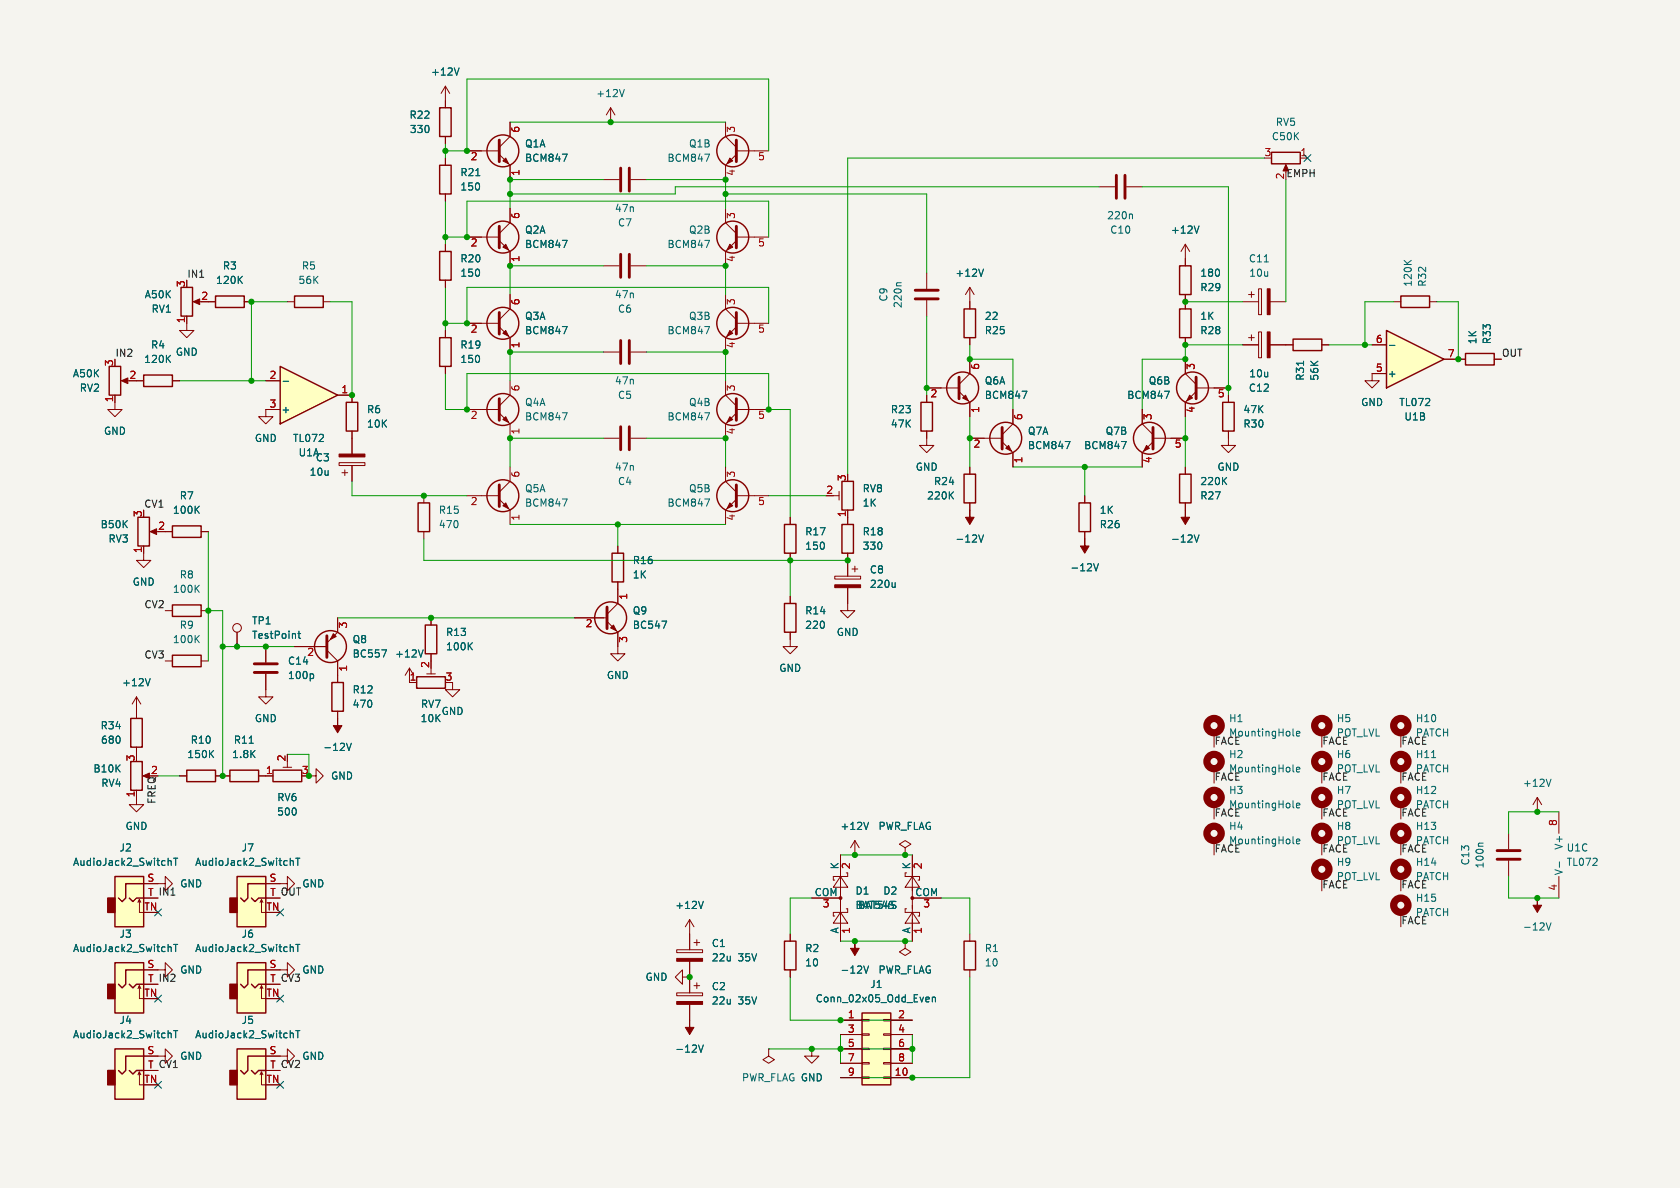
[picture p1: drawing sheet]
<svg xmlns="http://www.w3.org/2000/svg" width="297mm" height="210mm" viewBox="0 0 297 210" stroke-linecap="round" stroke-linejoin="round" font-family="sans-serif">
<path d="M0 0h297v210h-297z" fill="#f5f4ef" stroke="#f5f4ef" stroke-width=".18"/>
<path d="M224.8 26.9h5.1v2.1h-5.1zM30.5 93h5.1v2h-5.1zM30.5 115.8h5.1v2.1h-5.1z" fill="none" stroke="#840000" stroke-width=".25"/>
<path d="M227.3 29.5v1M229.9 27.9h1.2M29.2 94h1.3M35.6 94h1.2M29.2 116.8h1.3M35.6 116.8h1.2" fill="none" stroke="#840000" stroke-width=".18"/>
<path d="M34.7 90l.5 .7M35.2 89.5l-.7 .7M34.7 112.9l.5 .7M35.2 112.3l-.7 .8" fill="none" stroke="#006464" stroke-width=".18"/>
<path d="M227.3 29.1l.5 1.1h-1z" fill="#840000" stroke="#840000" stroke-width=".18"/>
<path d="M49.5 64.8l10.2 5.1-10.2 5z" fill="#ffffc2"/>
<g fill="none" stroke="#840000" stroke-width=".25">
<path d="M77.7 19.1h2.1v5h-2.1zM77.7 29.2h2.1v5.1h-2.1zM32 50.8h2v5.1h-2zM38.1 52.3h5.1v2.1h-5.1zM52.1 52.3h5v2.1h-5zM77.7 44.5h2.1v5h-2.1zM77.7 59.7h2.1v5.1h-2.1zM208.5 54.6h2.1v5.1h-2.1zM208.5 47h2.1v5.1h-2.1zM228.6 59.9h5.1v2.1h-5.1zM247.6 52.3h5.1v2.1h-5.1zM19.3 64.8h2v5.1h-2z"/>
<path d="M25.4 66.3h5.1v2h-5.1zM49.5 64.8l10.2 5.1-10.2 5zM61.2 71.1h2v5.1h-2zM216.2 71.1h2v5.1h-2zM259.1 62.5h5.1v2h-5.1zM24.4 91.4h2v5.1h-2zM108.2 97.8h2v5.1h-2zM30.5 106.9h5.1v2.1h-5.1zM73.7 119.6h5v2.1h-5zM75.2 110.5h2v5.1h-2zM138.7 106.7h2v5.1h-2zM138.7 166.4h2v5.1h-2z"/>
<path d="M152.4 179.1h5.1v12.7h-5.1z"/>
<circle cx="88.9" cy="26.7" r="2.82"/>
<circle cx="88.9" cy="41.9" r="2.82"/>
<circle cx="203.2" cy="77.5" r="2.82"/>
<circle cx="210.8" cy="68.6" r="2.82"/>
<circle cx="129.5" cy="87.6" r="2.82"/>
<circle cx="58.4" cy="114.3" r="2.82"/>
<circle cx="107.9" cy="109.2" r="2.82"/>
</g>
<g fill="none" stroke="#840000" stroke-width=".18">
<path d="M78.7 17.8v1.3M78.7 24.1v1.3M78.7 27.9v1.3M78.7 34.3v1.3M82.5 26.7h5.8M88.3 27.3l1.9 1.9v2.6M90.2 21.6v2.5l-1.9 1.9M90.2 36.8v2.6l-1.9 1.9M194.3 33h2.8M199.1 33h2.8M33 55.9v2.5h1.3l-1.3 1.3-1.3-1.3h1.3M34.5 53.3h1.1"/>
<path d="M36.8 53.3h1.3M43.2 53.3h1.2M50.8 53.3h1.3M57.1 53.3h1.3M78.7 43.2v1.3M78.7 49.5v1.3M78.7 58.4v1.3M82.5 41.9h5.8M88.3 42.5l1.9 2v2.5M209.5 43.2l-.7 1.3M209.5 43.2v3.8M209.5 52.1v2.5"/>
<path d="M209.5 59.7v1.3M209.5 43.2l.8 1.3M219.7 53.3h2.8M220.7 52.1h1M220.7 59.7h1M221.2 51.6v1M221.2 59.2v1M222.5 51.1h.5v4.5h-.5zM222.5 58.7h.5v4.5h-.5zM224.5 53.3h2.8M246.4 53.3h1.2M252.7 53.3h1.3"/>
<path d="M20.3 69.9v2.5h1.3l-1.3 1.3-1.3-1.3h1.3M21.8 67.3h1.1M24.1 67.3h1.3M30.5 67.3h1.2M47 67.3h2.5M49.5 72.4h-2.5v1.3h1.3l-1.3 1.2-1.3-1.2h1.3M59.7 69.9h2.5v1.2M62.2 76.2v4.1M78.7 64.8v1.2M201.9 72.4v2.5l1.9 1.9M203.8 78.1l-1.9 1.9v2.6M203.8 77.5h5.7"/>
<path d="M209.5 63.5v2.5l2 1.9M211.5 69.2l-2 1.9v2.6M211.5 68.6h5.7M217.2 76.2v2.5h1.2l-1.2 1.3-1.3-1.3h1.3M217.2 69.9v1.2M219.7 61h2.8M224.5 61h4.1M233.7 61h1.2M257.8 63.5h1.3M264.2 63.5h1.2M25.4 96.5v2.6h1.3l-1.3 1.2-1.3-1.2h1.3M26.9 94h1"/>
<path d="M59.9 81.8h4.6v.5h-4.6zM60.5 83.6h1M61 83.1v1M62.2 82.3v2.8M109.2 96.5v1.3M128.3 82.6v2.5l1.9 1.9M130.2 88.3l-1.9 1.9v2.5M130.2 87.6h5.7M149.9 99.1v2.8M29.2 108h1.3M35.6 108h1.2M41.9 111.8v2.5"/>
<path d="M52.1 114.3h5.7M57.8 114.9l1.9 1.9v2.6M59.7 109.2v2.6l-1.9 1.9M72.4 118.1l-.8 1.3M72.4 118.1v2.6h1.3M72.4 118.1l.8 1.3M75.4 119.1h1.6M76.2 109.2v1.3M76.2 115.6v1.2M76.2 118.1v1M101.6 109.2h5.7M107.3 109.9l1.9 1.9v3.8h1.3l-1.3 1.2-1.3-1.2h1.3"/>
<path d="M109.2 102.9v3.8l-1.9 1.9M139.7 111.8v2.5h1.3l-1.3 1.3-1.3-1.3h1.3M139.7 105.4v1.3M147.6 101.9h4.5v.5h-4.5zM149.9 103.9v4.1h1.2l-1.2 1.2-1.3-1.2h1.3M150.6 100.6h1M151.1 100.1v1M80 120.7v1.2h1.3l-1.3 1.3-1.3-1.3h1.3M143.5 158.8h5.1M148.6 154.9l1.3 1.9h-2.6zM148.6 151.1v15.3M149.9 154.3v.6h-2.6v.7h.3"/>
<path d="M151.1 148.6l-.7 1.3M151.1 148.6v2.5M151.1 148.6l.8 1.3M160 149.9l1-.7-1-.6-1 .6 1 .7v1.2M160 151.1h.1M160.3 154.3h-.3v.6h2.6v.7h-.3M161.3 154.9l1.3 1.9h-2.6zM161.3 158.8h5.1M161.3 151.1v15.3M247.6 148.6v2.5M266.7 147.3v2.8M266.7 152.1v2.8"/>
<path d="M271.8 141l-.8 1.2M271.8 141v2.5M271.8 141l.7 1.2M119.6 167.9h4.6v.5h-4.6zM119.6 175.5h4.6v.5h-4.6zM120.6 172.7v-1.2l-1.2 1.2 1.2 1.3v-1.3h1.3M121.9 162.6v5.3M121.9 169.9v5.6M121.9 177.5v2.8M121.9 162.6l-.7 1.2M121.9 162.6l.8 1.2M122.7 166.6h1"/>
<path d="M122.7 174.2h1M123.2 166.1v1M123.2 173.7v1.1M139.7 165.1v1.3M139.7 171.5v1.2M148.6 161.3l1.3 1.9h-2.6zM149.6 160.7h.3v.6h-2.6v.6h.3M160.3 160.7h-.3v.6h2.6v.6h-.3M161.3 161.3l1.3 1.9h-2.6zM247.6 161.3v2.5M135.9 185.4v1.3l-1 .6 1 .7 1-.7-1-.6M135.9 185.4h.1"/>
<path d="M143.5 185.4v1.3h1.3l-1.3 1.3-1.3-1.3h1.3M148.6 180.3h3.8M148.6 190.5h3.8M148.6 182.9h3.8M148.6 185.4h3.8M148.6 188h3.8M152.4 190.4h1.3v.2h-1.3zM152.4 187.8h1.3v.3h-1.3zM152.4 185.3h1.3v.2h-1.3zM152.4 182.8h1.3v.2h-1.3zM152.4 180.2h1.3v.3h-1.3zM156.2 190.4h1.3v.2h-1.3z"/>
<path d="M156.2 187.8h1.3v.3h-1.3zM156.2 185.3h1.3v.2h-1.3zM156.2 182.8h1.3v.2h-1.3zM156.2 180.2h1.3v.3h-1.3zM157.5 180.3h3.8M157.5 190.5h3.8M157.5 182.9h3.8M157.5 185.4h3.8M157.5 188h3.8"/>
<circle cx="41.9" cy="111" r=".76"/>
</g>
<g fill="none" stroke="#006464" stroke-width=".18">
<path d="M84.1 31.1h.7M99.4 27.2h.9l-.6 1.3M200 37.8l.2 .2v.7M212 39.9l-.5 1.3M42.3 49.4l.5 .7M42.8 48.8l-.7 .8M99.4 42.5h.9l-.6 1.3M223.5 46.3h.7M248.2 46l.8 .8M249.5 46l-.7 .6M29.6 63.4l.5 .7M30.1 62.8l-.7 .7"/>
<path d="M50.1 67.4h.9M198.3 78h.8l-.5 1.3M205.9 69.2h.8l-.5 1.2M230.4 63.9v.7M124.6 88.2h.8l-.5 1.3M34.7 104l.5 .7M35.2 103.4l-.7 .8M52.7 112h.4M52.8 111.6v1.1l.3 .1M67.5 114.9h.8l-.5 1.2M74.8 114.9l-.4 1.2M83 114.2l.5 .7"/>
<path d="M83.5 113.6l-.7 .7M117 109.8h.9l-.6 1.3M158.3 103v.8M158.3 103.7l-.2 .1M274.2 137.7l-.4 1.3M124.3 159.3l-.4 1.3M153.5 145.4l-.4 1.2M262.2 149h-.7l-.1 .2M163.9 176.3h.3l.1 .3-.6 .1M164.2 177l-.3 .1M164.8 176.4l.2-.1h.3l.1 .8M164.8 176.3v.8"/>
<path d="M123.5 184.7l.4 1.3 .4-1.3"/>
</g>
<g fill="#840000" stroke="#840000" stroke-width=".18">
<path d="M59.9 80.3h4.6v.5h-4.6z"/>
<path d="M224 51.1h.5v4.5h-.5z"/>
<path d="M26.5 94l1.2-.5v1z"/>
<path d="M202.7 78.7l.5 .5-1 .6z"/>
<path d="M210.3 69.9l.5 .5-1 .5z"/>
<path d="M58.9 112l.5 .5-1 .5z"/>
<path d="M119.6 169.4h4.6v.5h-4.6z"/>
<path d="M129 88.9l.5 .5-1 .5z"/>
<path d="M107.9 111l.6-.5 .5 1z"/>
<path d="M121.9 180.3v1.3h.8l-.8 1.3-.7-1.3h.7z"/>
<path d="M119.6 177h4.6v.5h-4.6z"/>
<path d="M88.9 28.4l.5-.5 .5 1.1z"/>
<path d="M88.9 43.7l.5-.5 .5 1z"/>
<path d="M147.6 103.4h4.5v.5h-4.5z"/>
<path d="M34.2 53.3l1.1-.5v1z"/>
<path d="M21.5 67.3l1.1-.5v1z"/>
<path d="M224 58.7h.5v4.5h-.5z"/>
<circle cx="148.6" cy="158.7" r=".25"/>
<circle cx="161.3" cy="158.7" r=".25"/>
</g>
<path d="M88.3 24.8v3.8M197.4 31v4.1M198.9 31v4.1M88.3 40v3.8M203.8 75.6v3.8M211.5 66.7v3.8M130.2 85.7v3.8M57.8 112.4v3.8M107.3 107.3v3.8M264.7 151.9h4M264.7 150.4h4" fill="none" stroke="#840000" stroke-width=".51"/>
<g fill="none" stroke="#840000" stroke-width="1.3">
<circle cx="247.6" cy="147.3" r="1.27"/>
<circle cx="247.6" cy="160" r="1.27"/>
</g>
<path d="M152.4 179.1h5.1v12.7h-5.1z" fill="#ffffc2" stroke="#ffffc2" stroke-width=".18"/>
<path d="M245.1 58.4l10.2 5.1-10.2 5.1z" fill="#ffffc2"/>
<g fill="none" stroke="#840000" stroke-width=".25">
<path d="M170.4 54.6h2.1v5.1h-2.1zM245.1 58.4l10.2 5.1-10.2 5.1zM162.8 71.1h2v5.1h-2zM73.9 88.9h2v5.1h-2zM138.7 92.7h2v5.1h-2zM148.8 85.1h2.1v5.1h-2.1zM148.8 92.7h2.1v5.1h-2.1zM170.4 83.8h2.1v5.1h-2.1zM190.8 88.9h2v5.1h-2zM208.5 83.8h2.1v5.1h-2.1zM23.1 134.6h2v5.1h-2zM23.1 127h2v5.1h-2z"/>
<path d="M33 136.1h5.1v2.1h-5.1zM40.6 136.1h5.1v2.1h-5.1zM48.3 136.1h5v2.1h-5zM58.7 120.7h2v5h-2zM20.3 154.9h5.1v8.9h-5.1zM22.9 158.8l.6 .6 .6-.6h1.3M25.4 156.2h-3.2v2.6l-.6 .6-.6-.6M41.9 154.9h5.1v8.9h-5.1zM44.4 158.8l.7 .6 .6-.6h1.3M47 156.2h-3.2v2.6l-.6 .6-.7-.6M20.3 170.2h5.1v8.9h-5.1zM22.9 174l.6 .6 .6-.6h1.3"/>
<path d="M25.4 171.5h-3.2v2.5l-.6 .6-.6-.6M41.9 170.2h5.1v8.9h-5.1zM44.4 174l.7 .6 .6-.6h1.3M47 171.5h-3.2v2.5l-.6 .6-.7-.6M170.4 166.4h2.1v5.1h-2.1zM20.3 185.4h5.1v8.9h-5.1zM22.9 189.2l.6 .7 .6-.7h1.3M25.4 186.7h-3.2v2.5l-.6 .7-.6-.7M41.9 185.4h5.1v8.9h-5.1zM44.4 189.2l.7 .7 .6-.7h1.3M47 186.7h-3.2v2.5l-.6 .7-.7-.7"/>
<circle cx="129.5" cy="26.7" r="2.82"/>
<circle cx="88.9" cy="57.1" r="2.82"/>
<circle cx="129.5" cy="41.9" r="2.82"/>
<circle cx="129.5" cy="57.1" r="2.82"/>
<circle cx="88.9" cy="72.4" r="2.82"/>
<circle cx="129.5" cy="72.4" r="2.82"/>
<circle cx="170.2" cy="68.6" r="2.82"/>
<circle cx="177.8" cy="77.5" r="2.82"/>
<circle cx="88.9" cy="87.6" r="2.82"/>
</g>
<g fill="none" stroke="#840000" stroke-width=".18">
<path d="M78.7 15.2l-.7 1.3M78.7 15.2v3.9M78.7 15.2l.8 1.3M107.9 19.1l-.7 1.2M107.9 19.1v2.5M107.9 19.1l.8 1.2M78.7 24.1v1.3M78.7 27.9v1.3M78.7 34.3v1.3M82.5 26.7h2.6M90.2 21.6v2.5M90.2 29.2v2.6"/>
<path d="M90.2 36.8v2.6M106.7 31.8h2.8M111.5 31.8h2.8M128.3 21.6v2.5l1.9 1.9M128.3 36.8v2.6l1.9 1.9M130.2 27.3l-1.9 1.9v2.6M130.2 26.7h5.7M33 55.9v1.3M36.8 53.3h1.3M43.2 53.3h1.2M78.7 43.2v1.3M78.7 49.5v1.3"/>
<path d="M78.7 58.4v1.3M82.5 41.9h2.6M82.5 57.2h5.8M88.3 57.8l1.9 1.9v2.5M90.2 44.5v2.5M90.2 52.1v2.5l-1.9 1.9M106.7 47h2.8M111.5 47h2.8M128.3 52.1v2.5l1.9 1.9M130.2 42.5l-1.9 2v2.5M130.2 57.8l-1.9 1.9v2.5M130.2 41.9h5.7"/>
<path d="M130.2 57.2h5.7M163.8 48.3v2.8M163.8 53.1v2.8M171.4 50.8v3.8M171.4 59.7v1.3M171.4 50.8l-.7 1.3M171.4 50.8l.8 1.3M209.5 45.7v1.3M209.5 52.1v2.5M209.5 59.7v1.3M20.3 69.9v1.2M24.1 67.3h1.3"/>
<path d="M30.5 67.3h1.2M47 72.4h2.5M47 67.3h2.5M59.7 69.9h2.5v1.2M62.2 76.2v4.1M78.7 64.8v1.2M82.5 72.4h5.8M88.3 73l1.9 1.9v2.6M90.2 67.3v2.6l-1.9 1.9M106.7 77.5h2.8M106.7 62.2h2.8M111.5 77.5h2.8"/>
<path d="M111.5 62.2h2.8M128.3 67.3v2.6l1.9 1.9M130.2 73l-1.9 1.9v2.6M130.2 72.4h5.7M163.8 76.2v2.5h1.3l-1.3 1.3-1.2-1.3h1.2M163.8 68.6h5.7M169.5 69.2l1.9 1.9v2.6M171.4 63.5v2.5l-1.9 1.9M171.4 77.5h5.8M177.2 78.1l1.9 1.9v2.6M179.1 72.4v2.5l-1.9 1.9M201.9 72.4v2.5"/>
<path d="M207 77.5h2.5M209.5 63.5v2.5M209.5 71.1v2.6M214.6 68.6h2.6M217.2 69.9v1.2M217.2 76.2v1.3M219.7 61h2.8M224.5 61h4.1M233.7 61h1.2M242.6 61h2.5M245.1 66h-2.5v1.3h1.2l-1.2 1.3-1.3-1.3h1.3M255.3 63.5h3.8"/>
<path d="M264.2 63.5h1.2M25.4 96.5v1.3M29.2 94h1.3M35.6 94h1.2M62.2 82.3v2.8M74.9 87.6v1.3M74.9 94v1.3M82.5 87.6h5.8M88.3 88.3l1.9 1.9v2.5M90.2 82.6v2.5l-1.9 1.9M109.2 96.5v1.3M139.7 91.4v1.3"/>
<path d="M139.7 97.8v1.3M147.3 87.6h1M148.3 86.9v1.5M149.9 90.2v2.5M149.9 97.8v4.1M171.4 82.6v1.2M171.4 88.9v1.3M191.8 87.6v1.3M191.8 94v1.3M201.9 80v2.6M209.5 82.6v1.2M209.5 88.9v1.3"/>
<path d="M41.9 111.8v2.5M47 119.1v4.1h1.3l-1.3 1.3-1.3-1.3h1.3M47 114.3v2.8M52.1 114.3h5.7M59.7 109.2v2.6M59.7 116.8v3.9M76.2 109.2v1.3M76.2 115.6v1.2M101.6 109.2h5.1M109.2 102.9v3.8M109.2 111.8v2.5M139.7 105.4v1.3"/>
<path d="M139.7 111.8v1.2M149.9 103.9v2.8M24.1 139.7v2.5h1.3l-1.3 1.3-1.2-1.3h1.2M24.1 123.2v3.8M24.1 132.1v1.3M24.1 123.2l-.7 1.3M24.1 123.2l.8 1.3M25.7 137.2h1M31.7 137.2h1.3M38.1 137.2h2.5M45.7 137.2h2.6M50 135.6h1.6"/>
<path d="M50.8 134.6v1M54.6 137.2h1.3v-1.3l1.2 1.3-1.2 1.2v-1.2M59.7 125.7v1.3M72.4 120.7h1.3M214.6 129.5v2.6M214.6 135.9v2.5M233.7 129.5v2.6M233.7 135.9v2.5M247.6 129.5v2.6M247.6 135.9v2.5M24.4 159.5l.2-.5v2.3h.8M24.6 159l.3 .5"/>
<path d="M25.4 156.2h3.8v-1.3l1.3 1.3-1.3 1.3v-1.3M25.4 158.8h2.5M46 159.5l.2-.5v2.3h.8M46.2 159l.3 .5M47 156.2h3.8v-1.3l1.3 1.3-1.3 1.3v-1.3M47 158.8h2.5M143.5 158.8h5.1M148.6 151.1v3.8M160 151.1h.1M161.3 158.8h5.1M161.3 151.1v3.8M214.6 142.2v2.6"/>
<path d="M214.6 148.6v2.5M233.7 142.2v2.6M233.7 148.6v2.5M233.7 154.9v2.6M247.6 142.2v2.6M247.6 154.9v2.6M275.6 143.5v3.8M275.6 154.9v3.9M24.4 174.8l.2-.6v2.3h.8M24.6 174.2l.3 .6M25.4 171.5h3.8v-1.3l1.3 1.3-1.3 1.2v-1.2M25.4 174h2.5"/>
<path d="M46 174.8l.2-.6v2.3h.8M46.2 174.2l.3 .6M47 171.5h3.8v-1.3l1.3 1.3-1.3 1.2v-1.2M47 174h2.5M121.9 165.1v2.8M121.9 169.9v5.6M121.9 177.5v2.8M139.7 165.1v1.3M139.7 171.5v1.2M148.6 162.6v3.8M160 166.4v1.2l1 .7-1 .6-1-.6 1-.7M160 166.4h.1"/>
<path d="M161.3 162.6v3.8M171.4 165.1v1.3M171.4 171.5v1.2M24.4 190l.2-.5v2.3h.8M24.6 189.5l.3 .5M25.4 186.7h3.8v-1.3l1.3 1.3-1.3 1.3v-1.3M25.4 189.2h2.5M46 190l.2-.5v2.3h.8M46.2 189.5l.3 .5M47 186.7h3.8v-1.3l1.3 1.3-1.3 1.3v-1.3M47 189.2h2.5M148.6 180.3h3.8"/>
<path d="M148.6 190.5h3.8M148.6 182.9h3.8M148.6 185.4h3.8M148.6 188h3.8M157.5 180.3h3.8M157.5 190.5h3.8M157.5 182.9h3.8M157.5 185.4h3.8M157.5 188h3.8"/>
</g>
<g fill="none" stroke="#006464" stroke-width=".18">
<path d="M81.2 12l-.5 1.3M110.4 15.8l-.5 1.3M84.1 31.1h.7M99.4 27.2h.9l-.6 1.3M124.6 27.2h.8l-.5 1.3M212 39.9l-.5 1.3M42.3 49.4l.5 .7M42.8 48.8l-.7 .8M99.4 42.5h.9l-.6 1.3M99.4 57.7h.9l-.6 1.3M124.6 42.5h.8l-.5 1.3M124.6 57.7h.8l-.5 1.3"/>
<path d="M159.3 50h-.6l-.2 .2M173.9 47.6l-.5 1.2M29.6 63.4l.5 .7M30.1 62.8l-.7 .7M50.1 67.4h.9M99.4 73h.9l-.6 1.2M124.6 73h.8l-.5 1.2M180.7 69.2h.8l-.5 1.2M188.3 78h.9l-.6 1.3M198.3 78h.8l-.5 1.3M205.9 69.2h.8l-.5 1.2M230.4 63.9v.7"/>
<path d="M245.6 61.1h1M34.7 90l.5 .7M35.2 89.5l-.7 .7M99.4 88.2h.9l-.6 1.3M168 87.5l.6 .7M168.6 86.9l-.8 .8M173 94.6l.4 1.2 .5-1.2M193.3 99.6l.5 1.3 .4-1.3M211.1 94.6l.4 1.2 .5-1.2M216.3 84.9l.6 .8M216.9 84.4l-.8 .7M26.5 120l-.4 1.2"/>
<path d="M52.7 112h.4M52.8 111.6v1.1l.3 .1M55.2 119.1l.2 .3v.3l-.2 .3M67.5 114.9h.8l-.5 1.2M74.8 114.9l-.4 1.2M83 114.2l.5 .7M83.5 113.6l-.7 .7M117 109.8h.9l-.6 1.3M158.3 103v.8M158.3 103.7l-.2 .1M37.2 133.2l.6 .7M37.8 132.7l-.8 .7"/>
<path d="M44.1 131.4h.7M61.3 131.4l.4 1.3 .4-1.3M228.6 136.3l.2 .2M228.6 129.9l.2 .2M229.2 136l.6-.1-.1-.2-.3-.1-.2 .2 .1 .6h.4M229.2 129.7l.6-.1-.1-.3h-.3l-.2 .2 .1 .6h.4M253.1 133.9h.7M29.8 152.2h.4l.1 .8M30.7 151.7h.7M31.1 151.7v1.3M51.4 152.2h.4l.1 .8M52.3 151.7h.7"/>
<path d="M52.6 151.7v1.3M124.3 159.3l-.4 1.3M153.5 145.4l-.4 1.2M228.6 142.6l.2 .2M228.6 149l.2 .2M229.2 142.4l.6-.1-.1-.3h-.3l-.2 .2 .1 .6h.4M229.2 148.7l.6-.1-.1-.2-.3-.1-.2 .2 .1 .6h.4M275.7 152.4v.9M29.8 167.4h.4l.1 .8M30.7 166.9h.7M31.1 166.9v1.3M51.4 167.4h.4l.1 .8"/>
<path d="M52.3 166.9h.7M52.6 166.9v1.3M152.7 170.8l.4 1.2 .4-1.2M163.9 176.3h.3l.1 .3-.6 .1M164.2 177l-.3 .1M164.8 176.4l.2-.1h.3l.1 .8M164.8 176.3v.8M273.4 163.1l.4 1.3 .4-1.3M29.8 182.7h.4l.1 .8M30.7 182.2h.7M31.1 182.2v1.3M51.4 182.7h.4l.1 .8"/>
<path d="M52.3 182.2h.7M52.6 182.2v1.3M123.5 184.7l.4 1.3 .4-1.3"/>
</g>
<g fill="none" stroke="#840000" stroke-width=".51">
<path d="M109.7 29.7v4.1M111.3 29.7v4.1M130.2 24.8v3.8M88.3 55.2v3.9M109.7 45v4M111.3 45v4M130.2 40v3.8M130.2 55.2v3.9M161.8 52.8h4.1M161.8 51.3h4.1M88.3 70.5v3.8M109.7 60.2v4.1"/>
<path d="M109.7 75.4v4.1M111.3 60.2v4.1M111.3 75.4v4.1M130.2 70.5v3.8M169.5 66.7v3.8M177.2 75.6v3.8M88.3 85.7v3.8M45 118.9h4M45 117.3h4"/>
</g>
<g fill="#840000" stroke="#840000" stroke-width=".18">
<path d="M129 27.9l.5 .5-1 .6z"/>
<path d="M129 43.2l.5 .5-1 .5z"/>
<path d="M151.1 166.4v1.2h.8l-.8 1.3-.7-1.3h.7z"/>
<path d="M170.7 69.9l.5 1-1-.5z"/>
<path d="M171.4 90.2v1.2h.8l-.8 1.3-.7-1.3h.7z"/>
<path d="M59.7 127v1.3h.8l-.8 1.2-.8-1.2h.8z"/>
<path d="M177.8 79.2l.5-.5 .5 1.1z"/>
<path d="M25.3 137.2l1.1-.5v1z"/>
<path d="M88.9 89.4l.5-.5 .5 1z"/>
<path d="M209.5 90.2v1.2h.8l-.8 1.3-.7-1.3h.7z"/>
<path d="M191.8 95.3v1.2h.7l-.7 1.3-.8-1.3h.8z"/>
<path d="M129 73.7l.5 .5-1 .5z"/>
<path d="M271.8 158.8v1.2h.7l-.7 1.3-.8-1.3h.8z"/>
<path d="M88.9 74.2l.5-.5 .5 1z"/>
<path d="M88.9 58.9l.5-.5 .5 1z"/>
<path d="M129 58.4l.5 .5-1 .5z"/>
</g>
<g fill="#ffffc2" stroke="#ffffc2" stroke-width=".18">
<path d="M20.3 185.4h5.1v8.9h-5.1z"/>
<path d="M41.9 185.4h5.1v8.9h-5.1z"/>
<path d="M41.9 170.2h5.1v8.9h-5.1z"/>
<path d="M41.9 154.9h5.1v8.9h-5.1z"/>
<path d="M20.3 154.9h5.1v8.9h-5.1z"/>
<path d="M20.3 170.2h5.1v8.9h-5.1z"/>
</g>
<g fill="#840000" stroke="#840000" stroke-width=".25">
<path d="M19 189.2h1.3v2.6h-1.3z"/>
<path d="M40.6 189.2h1.3v2.6h-1.3z"/>
<path d="M40.6 174h1.3v2.5h-1.3z"/>
<path d="M40.6 158.8h1.3v2.5h-1.3z"/>
<path d="M19 158.8h1.3v2.5h-1.3z"/>
<path d="M19 174h1.3v2.5h-1.3z"/>
</g>
<g fill="none" stroke="#840000" stroke-width="1.3">
<circle cx="214.6" cy="134.6" r="1.27"/>
<circle cx="214.6" cy="128.3" r="1.27"/>
<circle cx="233.7" cy="134.6" r="1.27"/>
<circle cx="233.7" cy="128.3" r="1.27"/>
<circle cx="247.6" cy="134.6" r="1.27"/>
<circle cx="247.6" cy="128.3" r="1.27"/>
<circle cx="214.6" cy="147.3" r="1.27"/>
<circle cx="214.6" cy="141" r="1.27"/>
<circle cx="233.7" cy="153.7" r="1.27"/>
<circle cx="233.7" cy="141" r="1.27"/>
<circle cx="233.7" cy="147.3" r="1.27"/>
<circle cx="247.6" cy="153.7" r="1.27"/>
<circle cx="247.6" cy="141" r="1.27"/>
</g>
<g fill="none" stroke="#009600" stroke-width=".18">
<path d="M78.7 26.7h3.8v-12.7h53.4v12.7M78.7 25.4v2.5M78.7 35.6v7.6M90.2 21.6h38.1M106.7 31.8h-16.5v5M114.3 31.8h14v5M128.3 34.3h35.5v14M194.3 33h-74.9v1.3h-29.2M201.9 33h15.3v36.9M223.5 27.9h-73.6v55.9M227.3 31.8v21.5M50.8 53.3h-6.4v14"/>
<path d="M58.4 53.3h3.8v16.6M78.7 41.9h3.8v-6.3h53.4v6.3M78.7 57.2h3.8v-6.4h53.4v6.4M78.7 50.8v7.6M106.7 47h-16.5v5.1M114.3 47h14v5.1M163.8 55.9v14M209.5 53.3h10.2M246.4 53.3h-5.1v7.7M254 53.3h3.8v10.2M31.7 67.3h15.3M78.7 66v6.4h3.8v-6.4h53.4v6.4h3.8v19"/>
<path d="M106.7 77.5h-16.5v5.1M106.7 62.2h-16.5v5.1M114.3 77.5h14v5.1M114.3 62.2h14v5.1M171.4 61v2.5h7.7v8.9M171.4 73.7v8.9M209.5 73.7v8.9M219.7 61h-10.2v2.5h-7.6v8.9M234.9 61h7.7M36.8 94v22.8M62.2 85.1v2.5h20.3M74.9 95.3v3.8h75"/>
<path d="M90.2 92.7h38.1M109.2 92.7v3.8M135.9 87.6h10.1M139.7 99.1v6.3M179.1 82.6h22.8M191.8 82.6v5M36.8 108h2.6v29.2M39.4 114.3h12.7M59.7 109.2h41.9M27.9 137.2h3.8M50.8 133.4h3.8v3.8M143.5 158.8h-3.8v6.3"/>
<path d="M148.6 151.1h12.7M166.4 158.8h5v6.3M266.7 154.9v3.9h8.9M275.6 143.5h-8.9v3.8M139.7 172.7v7.6h21.6M148.6 166.4h12.7M171.4 172.7v17.8h-22.8M135.9 185.4h25.4M148.6 182.9v5.1M161.3 182.9v5.1"/>
</g>
<g fill="none" stroke="#000084" stroke-width=".18">
<path d="M230.5 27.3l1.2 1.2M231.7 27.3l-1.2 1.2M27.3 175.9l1.2 1.2M27.3 160.7l1.2 1.2M28.5 175.9l-1.2 1.2M28.5 160.7l-1.2 1.2M48.9 175.9l1.2 1.2M48.9 160.7l1.2 1.2M50.1 175.9l-1.2 1.2M50.1 160.7l-1.2 1.2M27.3 191.2l1.2 1.2M28.5 191.2l-1.2 1.2"/>
<path d="M48.9 191.2l1.2 1.2M50.1 191.2l-1.2 1.2"/>
</g>
<g fill="#009600" stroke="#009600" stroke-width=".18">
<circle cx="39.4" cy="137.2" r=".46"/>
<circle cx="54.6" cy="137.2" r=".46"/>
<circle cx="128.3" cy="47" r=".46"/>
<circle cx="90.2" cy="62.2" r=".46"/>
<circle cx="107.9" cy="21.6" r=".46"/>
<circle cx="109.2" cy="92.7" r=".46"/>
<circle cx="90.2" cy="77.5" r=".46"/>
<circle cx="39.4" cy="114.3" r=".46"/>
<circle cx="62.2" cy="69.9" r=".46"/>
<circle cx="44.4" cy="67.3" r=".46"/>
<circle cx="36.8" cy="108" r=".46"/>
<circle cx="41.9" cy="114.3" r=".46"/>
<circle cx="47" cy="114.3" r=".46"/>
<circle cx="74.9" cy="87.6" r=".46"/>
<circle cx="76.2" cy="109.2" r=".46"/>
<circle cx="128.3" cy="34.3" r=".46"/>
<circle cx="128.3" cy="31.8" r=".46"/>
<circle cx="78.7" cy="26.7" r=".46"/>
<circle cx="82.5" cy="26.7" r=".46"/>
<circle cx="90.2" cy="31.8" r=".46"/>
<circle cx="90.2" cy="34.3" r=".46"/>
<circle cx="90.2" cy="47" r=".46"/>
<circle cx="78.7" cy="41.9" r=".46"/>
<circle cx="82.5" cy="41.9" r=".46"/>
<circle cx="78.7" cy="57.2" r=".46"/>
<circle cx="82.5" cy="57.2" r=".46"/>
<circle cx="82.5" cy="72.4" r=".46"/>
<circle cx="44.4" cy="53.3" r=".46"/>
<circle cx="143.5" cy="185.4" r=".46"/>
<circle cx="121.9" cy="172.7" r=".46"/>
<circle cx="149.9" cy="99.1" r=".46"/>
<circle cx="139.7" cy="99.1" r=".46"/>
<circle cx="151.1" cy="151.1" r=".46"/>
<circle cx="148.6" cy="185.4" r=".46"/>
<circle cx="148.6" cy="180.3" r=".46"/>
<circle cx="151.1" cy="166.4" r=".46"/>
<circle cx="160" cy="166.4" r=".46"/>
<circle cx="160" cy="151.1" r=".46"/>
<circle cx="161.3" cy="185.4" r=".46"/>
<circle cx="161.3" cy="190.5" r=".46"/>
<circle cx="241.3" cy="61" r=".46"/>
<circle cx="217.2" cy="68.6" r=".46"/>
<circle cx="191.8" cy="82.6" r=".46"/>
<circle cx="209.5" cy="53.3" r=".46"/>
<circle cx="257.8" cy="63.5" r=".46"/>
<circle cx="209.5" cy="77.5" r=".46"/>
<circle cx="271.8" cy="143.5" r=".46"/>
<circle cx="271.8" cy="158.8" r=".46"/>
<circle cx="171.4" cy="63.5" r=".46"/>
<circle cx="128.3" cy="77.5" r=".46"/>
<circle cx="135.9" cy="72.4" r=".46"/>
<circle cx="128.3" cy="62.2" r=".46"/>
<circle cx="171.4" cy="77.5" r=".46"/>
<circle cx="163.8" cy="68.6" r=".46"/>
<circle cx="209.5" cy="61" r=".46"/>
<circle cx="209.5" cy="63.5" r=".46"/>
</g>
<g font-size="1.8" fill="#006464">
<text x="76.1" y="13.6">+12V</text>
<text x="105.3" y="17.4">+12V</text>
<text x="72.3" y="21.2">R22</text>
<text x="72.4" y="23.7">330</text>
<text x="225.4" y="22.5">RV5</text>
<text x="92.7" y="28.8">BCM847</text>
<text x="92.7" y="26.3">Q1A</text>
<text x="117.9" y="28.8">BCM847</text>
<text x="121.7" y="26.3">Q1B</text>
<text x="224.7" y="25">C50K</text>
<text x="81.3" y="33.9">150</text>
<text x="81.3" y="31.3">R21</text>
<text x="92.7" y="41.5">Q2A</text>
<text x="108.6" y="37.7">47n</text>
<text x="109.1" y="40.2">C7</text>
<text x="121.7" y="41.5">Q2B</text>
<text x="195.6" y="39">220n</text>
<text x="196.2" y="41.5">C10</text>
<text x="206.9" y="41.5">+12V</text>
<text x="39.3" y="47.9">R3</text>
<text x="53.3" y="47.9">R5</text>
<text x="81.3" y="46.6">R20</text>
<text x="92.7" y="44">BCM847</text>
<text x="117.9" y="44">BCM847</text>
<text x="220.7" y="46.6">C11</text>
<text x="25.5" y="52.9">A50K</text>
<text x="38.1" y="50.4">120K</text>
<text x="52.7" y="50.4">56K</text>
<text x="81.3" y="49.1">150</text>
<text x="108.6" y="52.9">47n</text>
<text x="157.1" y="53.4" transform="rotate(-90 157.1 53.4)">C9</text>
<text x="168.8" y="49.1">+12V</text>
<text x="212.1" y="49.1">180</text>
<text x="212.1" y="51.7">R29</text>
<text x="220.7" y="49.1">10u</text>
<text x="249.8" y="50.8" transform="rotate(-90 249.8 50.8)">120K</text>
<text x="252.3" y="50.8" transform="rotate(-90 252.3 50.8)">R32</text>
<text x="26.7" y="55.5">RV1</text>
<text x="92.7" y="59.3">BCM847</text>
<text x="92.7" y="56.7">Q3A</text>
<text x="109.1" y="55.5">C6</text>
<text x="117.9" y="59.3">BCM847</text>
<text x="121.7" y="56.7">Q3B</text>
<text x="159.6" y="54.6" transform="rotate(-90 159.6 54.6)">220n</text>
<text x="174" y="59.3">R25</text>
<text x="174" y="56.7">22</text>
<text x="212.1" y="56.7">1K</text>
<text x="212.1" y="59.3">R28</text>
<text x="25.4" y="64.4">120K</text>
<text x="26.6" y="61.8">R4</text>
<text x="31" y="63.1">GND</text>
<text x="81.3" y="64.4">150</text>
<text x="81.3" y="61.8">R19</text>
<text x="261.2" y="61" transform="rotate(-90 261.2 61)">1K</text>
<text x="263.8" y="61" transform="rotate(-90 263.8 61)">R33</text>
<text x="12.8" y="66.9">A50K</text>
<text x="14" y="69.4">RV2</text>
<text x="92.7" y="72">Q4A</text>
<text x="108.6" y="68.2">47n</text>
<text x="109.1" y="70.7">C5</text>
<text x="121.7" y="72">Q4B</text>
<text x="174" y="70.7">BCM847</text>
<text x="174" y="68.2">Q6A</text>
<text x="199.2" y="70.7">BCM847</text>
<text x="203" y="68.2">Q6B</text>
<text x="220.7" y="69.4">C12</text>
<text x="220.7" y="66.9">10u</text>
<text x="230.7" y="67.4" transform="rotate(-90 230.7 67.4)">R31</text>
<text x="233.3" y="67.4" transform="rotate(-90 233.3 67.4)">56K</text>
<text x="240.5" y="72">GND</text>
<text x="245.2" y="66.9">+</text>
<text x="247.3" y="72">TL072</text>
<text x="18.3" y="77.1">GND</text>
<text x="49.7" y="73.3">+</text>
<text x="64.8" y="73.3">R6</text>
<text x="64.8" y="75.8">10K</text>
<text x="92.7" y="74.5">BCM847</text>
<text x="117.9" y="74.5">BCM847</text>
<text x="157.4" y="73.3">R23</text>
<text x="157.4" y="75.8">47K</text>
<text x="181.6" y="77.1">Q7A</text>
<text x="195.4" y="77.1">Q7B</text>
<text x="219.7" y="75.8">R30</text>
<text x="219.7" y="73.3">47K</text>
<text x="248.2" y="74.5">U1B</text>
<text x="45" y="78.3">GND</text>
<text x="51.7" y="78.3">TL072</text>
<text x="52.7" y="80.9">U1A</text>
<text x="55.7" y="81.8">C3</text>
<text x="108.6" y="83.4">47n</text>
<text x="161.8" y="83.4">GND</text>
<text x="181.6" y="79.6">BCM847</text>
<text x="191.6" y="79.6">BCM847</text>
<text x="215.1" y="83.4">GND</text>
<text x="31.7" y="88.5">R7</text>
<text x="54.6" y="84.3">10u</text>
<text x="92.7" y="89.8">BCM847</text>
<text x="92.7" y="87.2">Q5A</text>
<text x="109.1" y="86">C4</text>
<text x="117.9" y="89.8">BCM847</text>
<text x="121.7" y="87.2">Q5B</text>
<text x="152.4" y="87.2">RV8</text>
<text x="152.4" y="89.8">1K</text>
<text x="163.8" y="88.5">220K</text>
<text x="165" y="86">R24</text>
<text x="212.1" y="86">220K</text>
<text x="212.1" y="88.5">R27</text>
<text x="17.7" y="93.6">B50K</text>
<text x="30.5" y="91">100K</text>
<text x="77.5" y="93.6">470</text>
<text x="77.5" y="91">R15</text>
<text x="142.2" y="94.8">R17</text>
<text x="152.4" y="94.8">R18</text>
<text x="194.3" y="91">1K</text>
<text x="194.3" y="93.6">R26</text>
<text x="19.1" y="96.1">RV3</text>
<text x="111.8" y="99.9">R16</text>
<text x="142.2" y="97.4">150</text>
<text x="152.4" y="97.4">330</text>
<text x="153.7" y="101.6">C8</text>
<text x="168.8" y="96.1">-12V</text>
<text x="189.1" y="101.2">-12V</text>
<text x="206.9" y="96.1">-12V</text>
<text x="23.4" y="103.7">GND</text>
<text x="30.5" y="105">100K</text>
<text x="31.7" y="102.5">R8</text>
<text x="111.8" y="102.5">1K</text>
<text x="153.7" y="104.1">220u</text>
<text x="30.5" y="113.9">100K</text>
<text x="31.7" y="111.4">R9</text>
<text x="44.5" y="110.6">TP1</text>
<text x="44.5" y="113.1">TestPoint</text>
<text x="62.2" y="113.9">Q8</text>
<text x="78.7" y="112.6">R13</text>
<text x="111.8" y="111.4">BC547</text>
<text x="111.8" y="108.8">Q9</text>
<text x="142.2" y="111.4">220</text>
<text x="142.2" y="108.8">R14</text>
<text x="147.8" y="112.6">GND</text>
<text x="50.8" y="117.7">C14</text>
<text x="62.2" y="116.4">BC557</text>
<text x="69.7" y="116.4">+12V</text>
<text x="78.7" y="115.2">100K</text>
<text x="137.7" y="119">GND</text>
<text x="21.5" y="121.5">+12V</text>
<text x="50.8" y="120.2">100p</text>
<text x="62.2" y="125.3">470</text>
<text x="62.2" y="122.8">R12</text>
<text x="74.3" y="125.3">RV7</text>
<text x="107.2" y="120.2">GND</text>
<text x="17.7" y="129.1">R34</text>
<text x="17.7" y="131.7">680</text>
<text x="33.6" y="131.7">R10</text>
<text x="41.2" y="131.7">R11</text>
<text x="45" y="127.9">GND</text>
<text x="74.3" y="127.9">10K</text>
<text x="78" y="126.6">GND</text>
<text x="217.2" y="127.9">H1</text>
<text x="217.2" y="130.4">MountingHole</text>
<text x="236.2" y="130.4">POT_LVL</text>
<text x="236.2" y="127.9">H5</text>
<text x="250.2" y="127.9">H10</text>
<text x="250.2" y="130.4">PATCH</text>
<text x="16.4" y="136.8">B10K</text>
<text x="33" y="134.2">150K</text>
<text x="40.9" y="134.2">1.8K</text>
<text x="57" y="132.9">-12V</text>
<text x="217.2" y="134.2">H2</text>
<text x="217.2" y="136.8">MountingHole</text>
<text x="236.2" y="136.8">POT_LVL</text>
<text x="236.2" y="134.2">H6</text>
<text x="250.2" y="134.2">H11</text>
<text x="250.2" y="136.8">PATCH</text>
<text x="17.8" y="139.3">RV4</text>
<text x="48.9" y="141.8">RV6</text>
<text x="58.4" y="138">GND</text>
<text x="217.2" y="140.6">H3</text>
<text x="217.2" y="143.1">MountingHole</text>
<text x="236.2" y="143.1">POT_LVL</text>
<text x="236.2" y="140.6">H7</text>
<text x="250.2" y="140.6">H12</text>
<text x="250.2" y="143.1">PATCH</text>
<text x="269.1" y="139.3">+12V</text>
<text x="22.1" y="146.9">GND</text>
<text x="48.9" y="144.4">500</text>
<text x="148.5" y="146.9">+12V</text>
<text x="155.2" y="146.9">PWR_FLAG</text>
<text x="217.2" y="146.9">H4</text>
<text x="217.2" y="149.5">MountingHole</text>
<text x="236.2" y="149.5">POT_LVL</text>
<text x="236.2" y="146.9">H8</text>
<text x="250.2" y="146.9">H13</text>
<text x="250.2" y="149.5">PATCH</text>
<text x="12.8" y="153.3">AudioJack2_SwitchT</text>
<text x="21" y="150.7">J2</text>
<text x="34.4" y="153.3">AudioJack2_SwitchT</text>
<text x="42.6" y="150.7">J7</text>
<text x="148.3" y="153.8" transform="rotate(-90 148.3 153.8)">K</text>
<text x="161" y="153.8" transform="rotate(-90 161 153.8)">K</text>
<text x="236.2" y="155.8">POT_LVL</text>
<text x="236.2" y="153.3">H9</text>
<text x="250.2" y="153.3">H14</text>
<text x="250.2" y="155.8">PATCH</text>
<text x="259.9" y="153.1" transform="rotate(-90 259.9 153.1)">C13</text>
<text x="262.5" y="153.6" transform="rotate(-90 262.5 153.6)">100n</text>
<text x="276.5" y="154.8" transform="rotate(-90 276.5 154.8)">V-</text>
<text x="276.5" y="150.3" transform="rotate(-90 276.5 150.3)">V+</text>
<text x="276.9" y="150.7">U1C</text>
<text x="276.9" y="153.3">TL072</text>
<text x="31.8" y="157.1">GND</text>
<text x="53.3" y="157.1">GND</text>
<text x="119.3" y="160.9">+12V</text>
<text x="143.9" y="158.5">COM</text>
<text x="151.1" y="158.3">D1</text>
<text x="151.1" y="160.9">BAT54S</text>
<text x="151.6" y="160.9">BAT54S</text>
<text x="156.1" y="158.3">D2</text>
<text x="161.7" y="158.5">COM</text>
<text x="250.2" y="159.6">H15</text>
<text x="21" y="166">J3</text>
<text x="42.6" y="166">J6</text>
<text x="125.7" y="167.6">C1</text>
<text x="148.3" y="165.1" transform="rotate(-90 148.3 165.1)">A</text>
<text x="161" y="165.1" transform="rotate(-90 161 165.1)">A</text>
<text x="250.2" y="162.2">PATCH</text>
<text x="269.1" y="164.7">-12V</text>
<text x="12.8" y="168.5">AudioJack2_SwitchT</text>
<text x="31.8" y="172.3">GND</text>
<text x="34.4" y="168.5">AudioJack2_SwitchT</text>
<text x="53.3" y="172.3">GND</text>
<text x="114" y="173.6">GND</text>
<text x="125.7" y="170.2">22u</text>
<text x="130.5" y="170.2">35V</text>
<text x="142.2" y="168.5">R2</text>
<text x="142.2" y="171">10</text>
<text x="148.5" y="172.3">-12V</text>
<text x="155.2" y="172.3">PWR_FLAG</text>
<text x="174" y="168.5">R1</text>
<text x="174" y="171">10</text>
<text x="125.7" y="175.2">C2</text>
<text x="125.7" y="177.8">22u</text>
<text x="130.5" y="177.8">35V</text>
<text x="144.1" y="177.4">Conn_02x05_Odd_Even</text>
<text x="153.7" y="174.9">J1</text>
<text x="12.8" y="183.7">AudioJack2_SwitchT</text>
<text x="21" y="181.2">J4</text>
<text x="34.4" y="183.7">AudioJack2_SwitchT</text>
<text x="42.6" y="181.2">J5</text>
<text x="31.8" y="187.6">GND</text>
<text x="53.3" y="187.6">GND</text>
<text x="119.3" y="186.3">-12V</text>
<text x="131.1" y="191.4">PWR_FLAG GND</text>
<text x="141.5" y="191.4">GND</text>
</g>
<g font-size="1.8" fill="#a90000">
<text x="92.2" y="23.6" transform="rotate(-90 92.2 23.6)">6</text>
<text x="130.3" y="23.6" transform="rotate(-90 130.3 23.6)">3</text>
<text x="83.1" y="28.7">2</text>
<text x="133.9" y="28.7">5</text>
<text x="223.4" y="27.7">3</text>
<text x="229.8" y="27.7">1</text>
<text x="92.2" y="31.2" transform="rotate(-90 92.2 31.2)">1</text>
<text x="130.3" y="31.2" transform="rotate(-90 130.3 31.2)">4</text>
<text x="227.1" y="31.8" transform="rotate(-90 227.1 31.8)">2</text>
<text x="92.2" y="38.8" transform="rotate(-90 92.2 38.8)">6</text>
<text x="130.3" y="38.8" transform="rotate(-90 130.3 38.8)">3</text>
<text x="83.1" y="43.9">2</text>
<text x="92.2" y="46.4" transform="rotate(-90 92.2 46.4)">1</text>
<text x="130.3" y="46.4" transform="rotate(-90 130.3 46.4)">4</text>
<text x="133.9" y="43.9">5</text>
<text x="32.8" y="50.9" transform="rotate(-90 32.8 50.9)">3</text>
<text x="35.5" y="53.1">2</text>
<text x="32.8" y="57.2" transform="rotate(-90 32.8 57.2)">1</text>
<text x="83.1" y="59.1">2</text>
<text x="92.2" y="54" transform="rotate(-90 92.2 54)">6</text>
<text x="130.3" y="54" transform="rotate(-90 130.3 54)">3</text>
<text x="133.9" y="59.1">5</text>
<text x="20.1" y="64.8" transform="rotate(-90 20.1 64.8)">3</text>
<text x="92.2" y="61.7" transform="rotate(-90 92.2 61.7)">1</text>
<text x="130.3" y="61.7" transform="rotate(-90 130.3 61.7)">4</text>
<text x="173.4" y="65.5" transform="rotate(-90 173.4 65.5)">6</text>
<text x="211.5" y="65.5" transform="rotate(-90 211.5 65.5)">3</text>
<text x="243.1" y="65.8">5</text>
<text x="243.1" y="60.7">6</text>
<text x="255.8" y="63.2">7</text>
<text x="20.1" y="71.2" transform="rotate(-90 20.1 71.2)">1</text>
<text x="22.8" y="67.1">2</text>
<text x="47.6" y="67.1">2</text>
<text x="60.3" y="69.6">1</text>
<text x="92.2" y="69.3" transform="rotate(-90 92.2 69.3)">6</text>
<text x="130.3" y="69.3" transform="rotate(-90 130.3 69.3)">3</text>
<text x="164.4" y="70.6">2</text>
<text x="215.2" y="70.6">5</text>
<text x="47.6" y="72.1">3</text>
<text x="83.1" y="74.4">2</text>
<text x="92.2" y="76.9" transform="rotate(-90 92.2 76.9)">1</text>
<text x="130.3" y="76.9" transform="rotate(-90 130.3 76.9)">4</text>
<text x="133.9" y="74.4">5</text>
<text x="173.4" y="73.1" transform="rotate(-90 173.4 73.1)">1</text>
<text x="181.1" y="74.4" transform="rotate(-90 181.1 74.4)">6</text>
<text x="203.9" y="74.4" transform="rotate(-90 203.9 74.4)">3</text>
<text x="211.5" y="73.1" transform="rotate(-90 211.5 73.1)">4</text>
<text x="172" y="79.5">2</text>
<text x="181.1" y="82" transform="rotate(-90 181.1 82)">1</text>
<text x="203.9" y="82" transform="rotate(-90 203.9 82)">4</text>
<text x="207.6" y="79.5">5</text>
<text x="83.1" y="89.6">2</text>
<text x="92.2" y="84.5" transform="rotate(-90 92.2 84.5)">6</text>
<text x="130.3" y="84.5" transform="rotate(-90 130.3 84.5)">3</text>
<text x="133.9" y="89.6">5</text>
<text x="146" y="87.4">2</text>
<text x="149.6" y="85.2" transform="rotate(-90 149.6 85.2)">3</text>
<text x="25.1" y="91.5" transform="rotate(-90 25.1 91.5)">3</text>
<text x="27.9" y="93.7">2</text>
<text x="92.2" y="92.1" transform="rotate(-90 92.2 92.1)">1</text>
<text x="130.3" y="92.1" transform="rotate(-90 130.3 92.1)">4</text>
<text x="149.6" y="91.5" transform="rotate(-90 149.6 91.5)">1</text>
<text x="25.1" y="97.9" transform="rotate(-90 25.1 97.9)">1</text>
<text x="111.2" y="106.1" transform="rotate(-90 111.2 106.1)">1</text>
<text x="61.7" y="111.2" transform="rotate(-90 61.7 111.2)">3</text>
<text x="103.4" y="111.2">2</text>
<text x="111.2" y="113.7" transform="rotate(-90 111.2 113.7)">3</text>
<text x="54.2" y="116.3">2</text>
<text x="61.7" y="118.8" transform="rotate(-90 61.7 118.8)">1</text>
<text x="75.9" y="118.2" transform="rotate(-90 75.9 118.2)">2</text>
<text x="72.3" y="120.4">1</text>
<text x="78.7" y="120.4">3</text>
<text x="23.9" y="134.7" transform="rotate(-90 23.9 134.7)">3</text>
<text x="26.6" y="136.9">2</text>
<text x="46.9" y="136.9">1</text>
<text x="50.5" y="134.7" transform="rotate(-90 50.5 134.7)">2</text>
<text x="53.3" y="136.9">3</text>
<text x="23.9" y="141" transform="rotate(-90 23.9 141)">1</text>
<text x="275.3" y="146.1" transform="rotate(-90 275.3 146.1)">8</text>
<text x="26" y="156">S</text>
<text x="47.6" y="156">S</text>
<text x="150.6" y="153.7" transform="rotate(-90 150.6 153.7)">2</text>
<text x="163.3" y="153.7" transform="rotate(-90 163.3 153.7)">2</text>
<text x="25.4" y="161">TN</text>
<text x="26.1" y="158.5">T</text>
<text x="47" y="161">TN</text>
<text x="47.7" y="158.5">T</text>
<text x="145.3" y="160.7">3</text>
<text x="163.1" y="160.7">3</text>
<text x="275.3" y="157.6" transform="rotate(-90 275.3 157.6)">4</text>
<text x="150.6" y="165.2" transform="rotate(-90 150.6 165.2)">1</text>
<text x="163.3" y="165.2" transform="rotate(-90 163.3 165.2)">1</text>
<text x="26" y="171.2">S</text>
<text x="26.1" y="173.7">T</text>
<text x="47.6" y="171.2">S</text>
<text x="47.7" y="173.7">T</text>
<text x="25.4" y="176.3">TN</text>
<text x="47" y="176.3">TN</text>
<text x="149.8" y="180.1">1</text>
<text x="149.8" y="182.6">3</text>
<text x="149.8" y="185.2">5</text>
<text x="158.7" y="180.1">2</text>
<text x="158.7" y="182.6">4</text>
<text x="158.7" y="185.2">6</text>
<text x="25.4" y="191.5">TN</text>
<text x="26" y="186.4">S</text>
<text x="26.1" y="189">T</text>
<text x="47" y="191.5">TN</text>
<text x="47.6" y="186.4">S</text>
<text x="47.7" y="189">T</text>
<text x="149.8" y="187.7">7</text>
<text x="149.8" y="190.2">9</text>
<text x="158.1" y="190.2">10</text>
<text x="158.7" y="187.7">8</text>
</g>
<g font-size="1.8" fill="#0f0f0f">
<text x="227.3" y="31.4">EMPH</text>
<text x="33" y="49.2">IN1</text>
<text x="20.3" y="63.2">IN2</text>
<text x="265.4" y="63.2">OUT</text>
<text x="25.4" y="89.8">CV1</text>
<text x="25.4" y="107.6">CV2</text>
<text x="25.4" y="116.5">CV3</text>
<text x="214.6" y="131.7">FACE</text>
<text x="233.7" y="131.7">FACE</text>
<text x="247.6" y="131.7">FACE</text>
<text x="27.6" y="142.2" transform="rotate(-90 27.6 142.2)">FREQ</text>
<text x="214.6" y="138.1">FACE</text>
<text x="233.7" y="138.1">FACE</text>
<text x="247.6" y="138.1">FACE</text>
<text x="214.6" y="144.4">FACE</text>
<text x="233.7" y="144.4">FACE</text>
<text x="247.6" y="144.4">FACE</text>
<text x="214.6" y="150.8">FACE</text>
<text x="233.7" y="150.8">FACE</text>
<text x="247.6" y="150.8">FACE</text>
<text x="26.1" y="158.5">T IN1</text>
<text x="47.7" y="158.5">T OUT</text>
<text x="233.7" y="157.1">FACE</text>
<text x="247.6" y="157.1">FACE</text>
<text x="247.6" y="163.5">FACE</text>
<text x="26.1" y="173.7">T IN2</text>
<text x="47.7" y="173.7">T CV3</text>
<text x="26.1" y="189">T CV1</text>
<text x="47.7" y="189">T CV2</text>
</g>
</svg>
